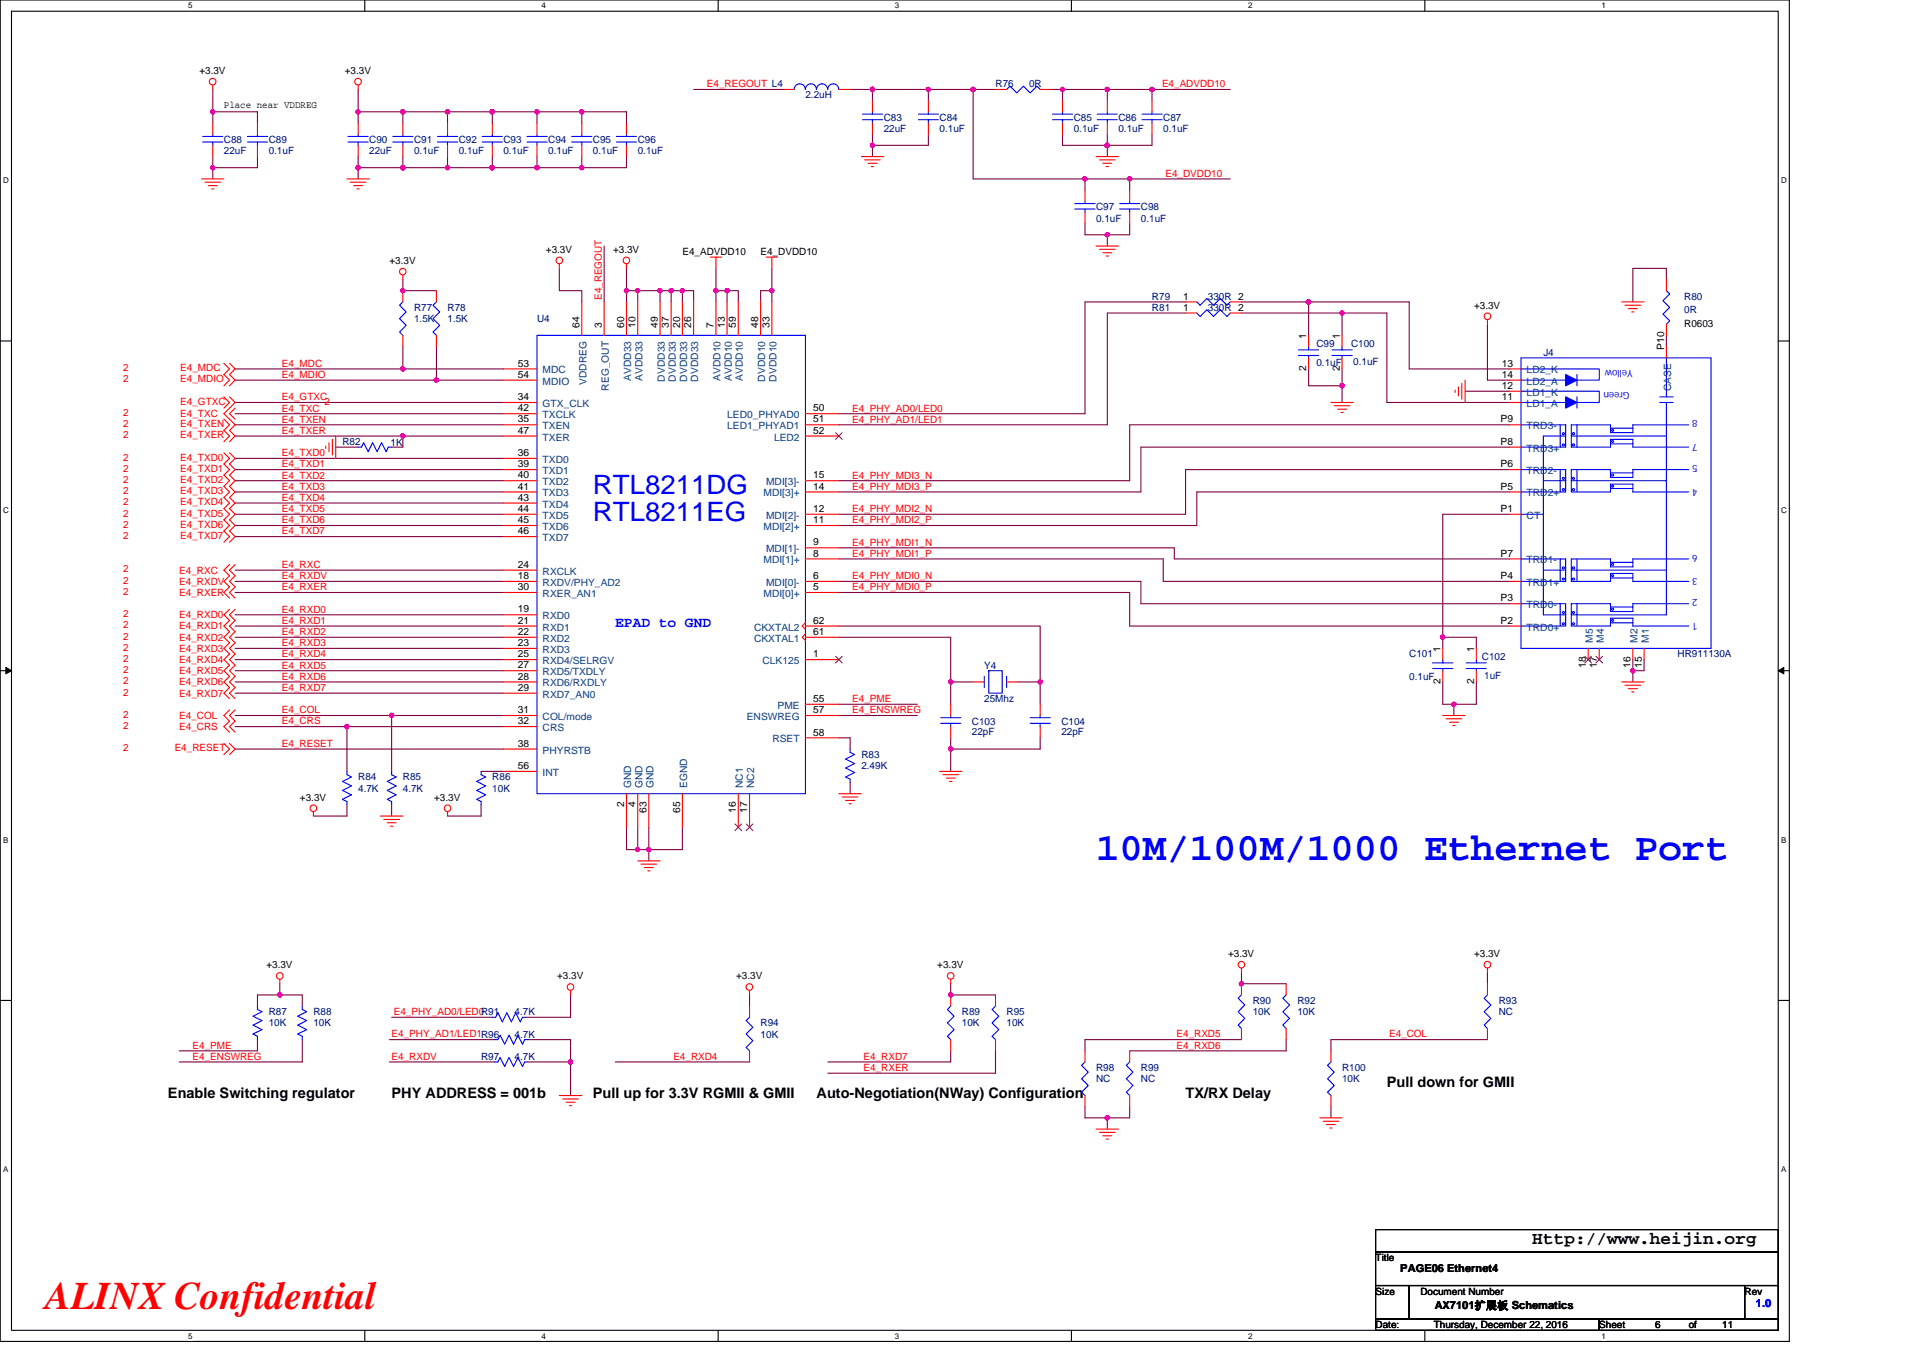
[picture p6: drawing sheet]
<svg xmlns="http://www.w3.org/2000/svg" width="297mm" height="210mm" viewBox="0 0 297 210" stroke-linecap="round" stroke-linejoin="round" font-family="sans-serif">
<path d="M0 0h276.4v207.3h-276.4zM1.8 1.7h272.9v203.8h-272.9z" fill="none" stroke="#000" stroke-width=".17"/>
<g fill="#fff">
<path d="M29.1 .2h.6v1.4h-.6z"/>
<path d="M29.1 205.7h.6v1.4h-.6z"/>
</g>
<path d="M56.3 0v1.7M56.3 205.5v1.8" fill="none" stroke="#000" stroke-width=".17"/>
<g fill="#fff">
<path d="M83.6 .2h.7v1.4h-.7z"/>
<path d="M83.6 205.7h.7v1.4h-.7z"/>
</g>
<path d="M110.9 0v1.7M110.9 205.5v1.8" fill="none" stroke="#000" stroke-width=".17"/>
<g fill="#fff">
<path d="M138.2 .2h.7v1.4h-.7z"/>
<path d="M138.2 205.7h.7v1.4h-.7z"/>
</g>
<path d="M165.5 0v1.7M165.5 205.5v1.8" fill="none" stroke="#000" stroke-width=".17"/>
<g fill="#fff">
<path d="M192.8 .2h.6v1.4h-.6z"/>
<path d="M192.8 205.7h.6v1.4h-.6z"/>
</g>
<path d="M220.1 0v1.7M220.1 205.5v1.8" fill="none" stroke="#000" stroke-width=".17"/>
<g fill="#fff">
<path d="M247.4 .2h.6v1.4h-.6z"/>
<path d="M247.4 205.7h.6v1.4h-.6z"/>
<path d="M.5 27.2h.8v1.4h-.8z"/>
<path d="M275.1 27.2h.9v1.4h-.9z"/>
<path d="M.5 78.1h.8v1.4h-.8z"/>
<path d="M275.1 78.1h.9v1.4h-.9z"/>
</g>
<path d="M0 52.7h1.8M274.7 52.7h1.7" fill="none" stroke="#000" stroke-width=".17"/>
<g fill="#fff">
<path d="M.5 129.1h.8v1.4h-.8z"/>
<path d="M275.1 129.1h.8v1.4h-.8z"/>
</g>
<path d="M0 103.6h1.8M274.7 103.6h1.7" fill="none" stroke="#000" stroke-width=".17"/>
<path d="M.9 103.1l.9 .5-.9 .5zM274.7 103.6l.8-.5v1z" fill="#000" stroke="#000" stroke-width=".15"/>
<g fill="#fff">
<path d="M.5 180h.8v1.4h-.8z"/>
<path d="M275.1 180h.8v1.4h-.8z"/>
</g>
<path d="M0 154.6h1.8M274.7 154.6h1.7M212.5 190h62.2v3.5h-62.2zM212.5 193.5h62.2v5.1h-62.2zM212.5 198.6h5.2v5.2h-5.2zM217.7 198.6h51.8v5.2h-51.8zM269.5 198.6h5.2v5.2h-5.2zM212.5 203.8h34.5v1.7h-34.5zM247 203.8h27.7v1.7h-27.7z" fill="none" stroke="#000" stroke-width=".17"/>
<g fill="none" stroke="#800040" stroke-width=".17">
<path d="M32.9 17.3h6.9v1.7M32.9 13.8v3.5M32.9 17.3v1.7M55.3 13.8v3.5M55.3 17.3v1.7M55.3 17.3h6.9M62.2 17.3v1.7M62.2 17.3h6.9M69.1 17.3h6.9M69.1 17.3v1.7M76 17.3h6.9M76 17.3v1.7"/>
<path d="M82.9 17.3h7M82.9 17.3v1.7M89.9 17.3v1.7M89.9 17.3h6.9v1.7M107.1 13.8h13.8M131.3 13.8h3.5M134.8 13.8h8.6M134.8 13.8v1.8M143.4 13.8v1.8M143.4 13.8h6.9M150.3 13.8h3.5M150.3 13.8v13.8h17.3"/>
<path d="M162.4 13.8h1.7M164.1 13.8h6.9M164.1 13.8v1.8M171 13.8h6.9M171 13.8v1.8M177.9 13.8h12.1M177.9 13.8v1.8M32.9 24.2v1.7M32.9 25.9v1.7M39.8 24.2v1.7h-6.9M55.3 25.9h6.9M55.3 24.2v1.7"/>
<path d="M55.3 25.9v1.7M62.2 25.9h6.9M62.2 24.2v1.7M69.1 25.9h6.9M69.1 24.2v1.7M76 25.9h6.9M76 24.2v1.7M82.9 24.2v1.7M82.9 25.9h7M89.9 24.2v1.7M93.3 38v8.7M96.8 24.2v1.7h-6.9"/>
<path d="M134.8 20.7v1.8M134.8 22.5v1.7M143.4 20.7v1.8h-8.6M164.1 20.7v1.8h6.9M167.6 27.6v1.8M167.6 34.5v1.8h3.4M167.6 27.6h6.9M171 36.3v1.7M171 20.7v1.8M171 22.5v1.7M174.5 27.6h15.5M174.5 27.6v1.8"/>
<path d="M174.5 34.5v1.8h-3.5M177.9 20.7v1.8h-6.9M36.3 57h25.9M36.3 58.7h31.1M62.2 53.6v3.4M62.2 43.2v1.7h5.2M62.2 57h15.6M67.4 53.6v5.1M67.4 58.7h10.4M86.4 41.5v3.4h3.5v1.8M96.8 41.5v3.4h1.7M96.8 44.9v1.8"/>
<path d="M98.5 44.9h3.5v1.8M98.5 44.9v1.8M102 44.9h1.7v1.8M103.7 44.9h3.4v1.8M105.4 44.9v1.8M110.6 44.9v1.8M110.6 41.5v3.4M110.6 44.9h1.7v1.8M112.3 44.9h1.7v1.8M119.2 44.9v1.8M119.2 44.9h-1.7v1.8M119.2 41.5v3.4"/>
<path d="M183.1 48.4h-12.1v17.2h-41.4M183.1 46.7h-15.5v17.2h-38M191.8 48.4h15.5M191.8 46.7h10.3M202.1 57v2.6h5.2M202.1 46.7h15.6v10.3h15.5M202.1 46.7v5.1M207.3 48.4h6.9v13.8h19M207.3 59.6v2.6M207.3 48.4v3.4M207.3 57v2.6M229.8 50.1v8.6h3.4"/>
<path d="M257.4 43.2v-1.7h-5.2v5.2M257.4 51.8v1.8M36.3 63.9h41.5M36.3 67.4h25.9v1.7h-1.7M36.3 62.2h41.5M36.3 65.6h41.5M36.3 70.8h41.5M36.3 72.6h41.5M36.3 76h41.5M36.3 74.3h41.5M36.3 77.7h41.5M36.3 79.5h41.5"/>
<path d="M51.9 69.1h3.4M62.2 67.4h15.6M226.3 60.5h6.9M233.2 79.5h-10.3v19M233.2 65.6h-58.7v8.7h-44.9M233.2 69.1h-57v6.9h-46.6M233.2 72.6h-50.1v6.9h-53.5M233.2 76h-48.3v5.2h-55.3M36.3 88.1h41.5M36.3 89.8h41.5M36.3 91.5h41.5M36.3 98.5h41.5"/>
<path d="M36.3 96.7h41.5M36.3 95h41.5M36.3 82.9h41.5M36.3 81.2h41.5M129.6 84.6h51.8v1.8h51.8M129.6 91.5h44.9v5.2h58.7M129.6 96.7h31.1v8.7M129.6 86.4h50.1v3.4h53.5M129.6 89.8h46.6v3.5h57M129.6 98.5h17.3v6.9M222.9 98.5v1.7M222.9 98.5h5.1v1.7"/>
<path d="M36.3 115.7h41.5M36.3 107.1h41.5M36.3 105.4h41.5M36.3 103.6h41.5M36.3 101.9h41.5M36.3 110.6h24.2v8.6M36.3 112.3h17.3v6.9M36.3 100.2h41.5M53.6 112.3h24.2M60.5 110.6h17.3M74.3 119.2h3.5M129.6 110.6h12.1"/>
<path d="M129.6 114h1.7v1.7M129.6 108.8h12.1M146.9 105.4h3.4M146.9 105.4v3.4M146.9 114v1.7M146.9 115.7v3.5M157.2 105.4h3.5M160.7 105.4v3.4M160.7 114v1.7h-13.8M222.9 105.4v3.4h1.7M224.6 108.8v1.8M228 105.4v3.4h-3.4"/>
<path d="M252.2 101.9v1.7M252.2 103.6v1.8M254 101.9v1.7h-1.8M53.6 124.4v1.7h-5.2M60.5 124.4v1.7M74.3 124.4v1.7h-5.2M96.8 127.8v3.5h1.7M98.5 127.8v3.5M98.5 131.3h1.7M100.2 127.8v3.5M100.2 131.3v1.7M105.4 127.8v3.5h-5.2"/>
<path d="M131.3 120.9v1.7M43.2 153.7h3.5v1.7M43.2 152v1.7M43.2 153.7h-3.4v1.7M60.5 157.2h15.5M88.1 153.7v3.5h-6.9M115.8 153.7v1.7M146.9 152v1.7h6.9M191.8 150.3v1.7h6.9M229.8 150.3v1.7M39.8 160.6v1.8h-12.1M46.7 160.6v3.5h-19"/>
<path d="M60.2 160.6h16.2M60.2 164.1h16.2M81.6 160.6h6.5v3.5M81.6 164.1h6.5M88.1 164.1v5.2M95 164.1h20.8M146.9 162.4v1.7h-19M153.8 162.4v3.4h-25.9M167.6 171v1.7h3.4v1.8M174.5 171v1.7h-3.5M191.8 160.6h-24.2v1.8M198.7 160.6v1.8h-24.2"/>
<path d="M205.6 171v1.7M229.8 160.6h-24.2v1.8"/>
</g>
<g fill="#f0f" stroke="#f0f" stroke-width=".17">
<circle cx="98.5" cy="131.3" r=".33"/>
<circle cx="146.9" cy="153.7" r=".34"/>
<circle cx="191.7" cy="152" r=".34"/>
<circle cx="171" cy="172.7" r=".34"/>
<circle cx="160.7" cy="105.4" r=".33"/>
<circle cx="146.9" cy="105.4" r=".33"/>
<circle cx="146.9" cy="115.7" r=".34"/>
<circle cx="43.2" cy="153.7" r=".34"/>
<circle cx="62.2" cy="57" r=".34"/>
<circle cx="67.4" cy="58.7" r=".34"/>
<circle cx="224.6" cy="108.8" r=".34"/>
<circle cx="202.1" cy="46.6" r=".34"/>
<circle cx="207.3" cy="59.6" r=".34"/>
<circle cx="207.3" cy="48.4" r=".34"/>
<circle cx="252.2" cy="103.6" r=".34"/>
<circle cx="222.8" cy="98.4" r=".34"/>
<circle cx="143.4" cy="13.8" r=".34"/>
<circle cx="134.8" cy="13.8" r=".34"/>
<circle cx="174.5" cy="27.6" r=".33"/>
<circle cx="150.3" cy="13.8" r=".34"/>
<circle cx="134.8" cy="22.5" r=".34"/>
<circle cx="171" cy="36.3" r=".33"/>
<circle cx="167.6" cy="27.6" r=".33"/>
<circle cx="171" cy="13.8" r=".34"/>
<circle cx="177.9" cy="13.8" r=".34"/>
<circle cx="164.1" cy="13.8" r=".34"/>
<circle cx="171" cy="22.5" r=".34"/>
<circle cx="76" cy="17.3" r=".34"/>
<circle cx="76" cy="25.9" r=".34"/>
<circle cx="69.1" cy="25.9" r=".34"/>
<circle cx="32.8" cy="25.9" r=".34"/>
<circle cx="62.2" cy="25.9" r=".34"/>
<circle cx="55.3" cy="25.9" r=".34"/>
<circle cx="62.2" cy="17.3" r=".34"/>
<circle cx="55.3" cy="17.3" r=".34"/>
<circle cx="32.8" cy="17.3" r=".34"/>
<circle cx="89.8" cy="25.9" r=".34"/>
<circle cx="82.9" cy="25.9" r=".34"/>
<circle cx="89.8" cy="17.3" r=".34"/>
<circle cx="96.8" cy="44.9" r=".33"/>
<circle cx="98.5" cy="44.9" r=".33"/>
<circle cx="103.7" cy="44.9" r=".33"/>
<circle cx="101.9" cy="44.9" r=".33"/>
<circle cx="105.4" cy="44.9" r=".33"/>
<circle cx="110.6" cy="44.9" r=".33"/>
<circle cx="112.3" cy="44.9" r=".33"/>
<circle cx="119.2" cy="44.9" r=".33"/>
<circle cx="82.9" cy="17.3" r=".34"/>
<circle cx="100.2" cy="131.3" r=".33"/>
<circle cx="69.1" cy="17.3" r=".34"/>
<circle cx="62.2" cy="67.3" r=".34"/>
<circle cx="88.1" cy="164.1" r=".34"/>
<circle cx="60.5" cy="110.5" r=".34"/>
<circle cx="53.6" cy="112.3" r=".34"/>
<circle cx="62.2" cy="44.9" r=".33"/>
</g>
<g fill="none" stroke="#f00" stroke-width=".17">
<path d="M32.9 13.1v.7M32.9 19v1.7M39.8 19v1.7M55.3 13.1v.7M55.3 19v1.7M62.2 19v1.7M69.1 19v1.7M76 19v1.7M82.9 19v1.7M89.9 19v1.7M96.8 19v1.7M120.9 13.8h1.8"/>
<path d="M129.6 13.8h1.7M134.8 15.6v1.7M134.8 19v1.7M143.4 15.6v1.7M143.4 19v1.7M153.8 13.8h1.7M160.7 13.8h1.7M164.1 15.6v1.7M164.1 19v1.7M171 15.6v1.7M171 19v1.7M177.9 15.6v1.7"/>
<path d="M177.9 19v1.7M31.1 27.6h3.5M31.7 28.2h2.4M32.2 28.7h1.3M32.7 29.2h.3M32.9 22.5v1.7M39.8 22.5v1.7M53.6 27.6h3.4M54.1 28.2h2.4M54.6 28.7h1.4M55.1 29.2h.4M55.3 22.5v1.7"/>
<path d="M62.2 22.5v1.7M69.1 22.5v1.7M76 22.5v1.7M82.9 22.5v1.7M89.9 22.5v1.7M96.8 22.5v1.7M109.7 39.7h1.8M110.6 39.7v1.8M118.4 39.7h1.7M119.2 39.7v1.8M133.1 24.2h3.4M133.6 24.7h2.4"/>
<path d="M134.1 25.2h1.4M134.6 25.7h.3M167.6 29.4v1.7M167.6 32.8v1.7M169.3 24.2h3.5M169.3 38h3.5M169.8 24.7h2.5M169.8 38.5h2.5M170.3 25.2h1.4M170.3 39.1h1.4M170.9 25.7h.3M170.9 39.6h.3"/>
<path d="M174.5 29.4v1.7M174.5 32.8v1.7M34.6 56.1l.9 .9-.9 .9 .9 .8-.9 .9M35.5 56.1l.8 .9-.8 .9 .8 .8-.8 .9M62.2 42.5v.7M62.2 51.8v1.8M62.2 44.9v1.8M67.4 51.8v1.8M67.4 44.9v1.8M77.8 57h5.1M77.8 58.7h5.1M86.4 40.8v.7"/>
<path d="M89.9 46.7v5.1M93.3 46.7v5.1M96.8 40.8v.7M96.8 46.7v5.1M98.5 46.7v5.1M102 46.7v5.1M103.7 46.7v5.1M105.4 46.7v5.1M107.1 46.7v5.1M110.6 46.7v5.1M112.3 46.7v5.1M114 46.7v5.1"/>
<path d="M117.5 46.7v5.1M119.2 46.7v5.1M183.1 46.7h1.8M183.1 48.4h1.8M190 46.7h1.8M190 48.4h1.8M202.1 51.8v1.8M202.1 55.3v1.7M207.3 51.8v1.8M207.3 55.3v1.7M225.3 59.8v1.4M225.8 59.2v2.5"/>
<path d="M226.3 58.7v3.5M229.8 49.4v.7M233.2 58.7h1.7M233.2 57h1.7M250.5 46.7h3.5M251 47.2h2.4M251.5 47.7h1.4M252 48.2h.4M257.4 53.6v1.7M257.4 43.2v1.7M257.4 50.1v1.7M34.6 64.8l.9 .8-.9 .9 .9 .9-.9 .8"/>
<path d="M34.6 70l.9 .8-.9 .9 .9 .9-.9 .8 .9 .9-.9 .8 .9 .9-.9 .9 .9 .8-.9 .9 .9 .9-.9 .8 .9 .9-.9 .8 .9 .9-.9 .9M34.6 61.3l.9 .9-.9 .9M35.5 61.3l.8 .9-1.7 1.7 1.7 1.7-.8 .9 .8 .9-.8 .8M35.5 70l.8 .8-.8 .9 .8 .9-.8 .8 .8 .9-.8 .8 .8 .9-.8 .9 .8 .8-.8 .9 .8 .9-.8 .8 .8 .9-.8 .8 .8 .9-.8 .9M36.3 63.1l-.8 .8 .8 .9M50.3 68.9v.4M50.8 68.4v1.4M51.3 67.9v2.4M51.9 67.4v3.4M55.3 69.1h.1M60.5 69.1h.1M77.8 62.2h5.1"/>
<path d="M77.8 65.6h5.1M77.8 70.8h5.1M77.8 72.6h5.1M77.8 74.3h5.1M77.8 76h5.1M77.8 63.9h5.1M77.8 77.7h5.1M77.8 79.5h5.1M77.8 67.4h5.1M124.4 79.5h5.2M124.4 76h5.2M124.4 74.3h5.2"/>
<path d="M124.4 63.9h5.2M124.4 65.6h5.2M124.4 67.4h5.2M205.6 62.2h3.4M206.1 62.7h2.4M206.6 63.2h1.4M207.1 63.7h.4M224.8 60.3v.3M233.2 76h1.7M233.2 72.6h1.7M233.2 69.1h1.7M233.2 65.6h1.7"/>
<path d="M233.2 79.5h1.7M233.2 62.2h1.7M233.2 60.5h1.7M35.5 87.2l-.9 .9 .9 .9-.9 .8 .9 .9-.9 .8 .9 .9M35.5 94.1l-.9 .9 .9 .9-.9 .8 .9 .9-.9 .9 .9 .8-.9 .9 .9 .8-.9 .9 .9 .9-.9 .8 .9 .9-.9 .9 .9 .8-.9 .9 .9 .9M36.3 87.2l-.8 .9 .8 .9-.8 .8 .8 .9-.8 .8 .8 .9M36.3 94.1l-.8 .9 .8 .9-.8 .8 .8 .9-.8 .9 .8 .8-.8 .9 .8 .8-.8 .9 .8 .9-.8 .8 .8 .9-.8 .9 .8 .8-.8 .9 .8 .9M77.8 89.8h5.1M77.8 95h5.1M77.8 96.7h5.1M77.8 98.5h5.1M77.8 88.1h5.1"/>
<path d="M77.8 91.5h5.1M77.8 81.2h5.1M77.8 82.9h5.1M124.4 91.5h5.2M124.4 89.8h5.2M124.4 86.4h5.2M124.4 84.6h5.2M124.4 81.2h5.2M124.4 98l-.5 .5 .5 .5M124.4 98.5h5.2M124.4 96.2l-.5 .5 .5 .5M124.4 96.7h5.2"/>
<path d="M233.2 96.7h1.7M233.2 93.3h1.7M233.2 89.8h1.7M233.2 86.4h1.7M34.6 114.9l.9 .8-.9 .9M35.5 114.9l.8 .8-.8 .9M35.5 109.7l-.9 .9 .9 .8-.9 .9 .9 .8M36.3 109.7l-.8 .9 .8 .8-.8 .9 .8 .8M53.6 119.2h.1M60.5 119.2h.1M74.3 119.2h.1M77.8 100.2h5.1"/>
<path d="M77.8 101.9h5.1M77.8 103.6h5.1M77.8 105.4h5.1M77.8 107.1h5.1M77.8 110.6h5.1M77.8 115.7h5.1M77.8 119.2h5.1M77.8 112.3h5.1M124.4 101.9h5.2M124.4 108.8h5.2M124.4 110.6h5.2M124.4 114h5.2"/>
<path d="M131.3 115.7h.1M145.1 119.2h3.5M145.6 119.7h2.5M146.9 108.8v1.8M146.9 112.3v1.7M150.3 105.4h1.7M155.5 105.4h1.7M160.7 108.8v1.8M160.7 112.3v1.7M222.9 100.2v1.7M222.9 103.6v1.8M222.9 110.6h3.4"/>
<path d="M223.4 111.1h2.4M223.9 111.6h1.4M224.4 112.1h.4M228 100.2v1.7M228 103.6v1.8M245.3 100.2v1.7M247 100.2v1.7M250.5 105.4h3.5M251 105.9h2.4M251.5 106.4h1.4M252 106.9h.4M252.2 100.2v1.7"/>
<path d="M254 100.2v1.7M48.4 125.4v.7M53.6 124.4h.1M58.8 126.1h3.4M59.3 126.6h2.4M59.8 127.1h1.4M60.3 127.7h.4M60.5 124.4h.1M69.1 125.4v.7M74.3 124.4h.1M96.8 122.6v5.2M98.5 133h3.5"/>
<path d="M98.5 122.6v5.2M99 133.5h2.4M99.5 134h1.4M100.1 134.6h.3M100.2 122.6v5.2M105.4 122.6v5.2M114 122.6v5.2M115.8 122.6v5.2M129.6 122.6h3.5M130.1 123.1h2.4M130.6 123.7h1.4M131.1 124.2h.4"/>
<path d="M131.3 120.9h.1M146.2 120.2h1.3M146.7 120.7h.3M39.8 155.4h.1M43.2 151.3v.7M46.7 155.4h.1M76 157.2h.1M81.2 157.2h.1M88.1 153v.7M115.8 153v.7M115.8 155.4v1.8M146.9 151.3v.7"/>
<path d="M146.9 153.7v1.7M153.8 153.7v1.7M191.8 149.6v.7M191.8 158.9v1.7M191.8 152v1.7M198.7 158.9v1.7M198.7 152v1.7M229.8 149.6v.7M229.8 158.9v1.7M229.8 152v1.7M39.8 160.6h.1M46.7 160.6h.1"/>
<path d="M76.4 164.1h.1M76.4 160.6h.1M81.6 164.1h.1M81.6 160.6h.1M86.4 169.3h3.5M86.9 169.8h2.4M87.4 170.3h1.4M88 170.8h.3M115.8 162.4v1.7M146.9 160.6v1.8M153.8 160.6v1.8M167.6 169.3v1.7"/>
<path d="M167.6 162.4v1.7M169.3 174.5h3.5M169.8 175h2.5M170.3 175.5h1.4M170.9 176h.3M174.5 169.3v1.7M174.5 162.4v1.7M203.9 172.7h3.4M204.4 173.2h2.4M204.9 173.8h1.4M205.4 174.3h.4M205.6 169.3v1.7"/>
<path d="M205.6 162.4v1.7"/>
<circle cx="32.8" cy="12.6" r=".51"/>
<circle cx="55.3" cy="12.6" r=".51"/>
<circle cx="62.2" cy="42" r=".51"/>
<circle cx="86.4" cy="40.2" r=".51"/>
<circle cx="96.8" cy="40.2" r=".51"/>
<circle cx="229.8" cy="48.9" r=".51"/>
<circle cx="48.4" cy="124.9" r=".51"/>
<circle cx="69.1" cy="124.9" r=".51"/>
<circle cx="43.2" cy="150.8" r=".51"/>
<circle cx="88.1" cy="152.5" r=".51"/>
<circle cx="115.8" cy="152.5" r=".51"/>
<circle cx="146.8" cy="150.8" r=".51"/>
<circle cx="191.7" cy="149.1" r=".51"/>
<circle cx="229.8" cy="149.1" r=".51"/>
</g>
<g fill="none" stroke="#00f" stroke-width=".17">
<path d="M122.7 13.8a.86 .86 0 0 1 .8-.8 .86 .86 0 0 1 .9 .8M124.4 13.8a.85 .85 0 0 1 .9-.8 .85 .85 0 0 1 .8 .8 .87 .87 0 0 1 .9-.8 .87 .87 0 0 1 .8 .8 .86 .86 0 0 1 .9-.8 .86 .86 0 0 1 .9 .8M133.2 18.5h3.1M133.2 17.6h3.1M134.8 17.3v.3M134.8 18.5v.5M141.9 18.5h3.1M141.9 17.6h3.1M143.4 17.3v.3M143.4 18.5v.5M155.5 13.8l.5-.5 1.1 1.1 1-1.1 1 1.1 1.1-1.1 .5 .5M162.6 18.5h3.1"/>
<path d="M162.6 17.6h3.1M164.1 17.3v.3M164.1 18.5v.5M169.5 18.5h3.1M169.5 17.6h3.1M171 17.3v.3M171 18.5v.5M176.4 18.5h3.1M176.4 17.6h3.1M177.9 17.3v.3M177.9 18.5v.5M31.3 21.9h3.1"/>
<path d="M31.3 21.1h3.1M32.9 20.7v.4M32.9 21.9v.6M38.2 21.9h3.1M38.2 21.1h3.1M39.8 20.7v.4M39.8 21.9v.6M53.8 21.9h3.1M53.8 21.1h3.1M55.3 20.7v.4M55.3 21.9v.6M60.7 21.9h3.1"/>
<path d="M60.7 21.1h3.1M62.2 20.7v.4M62.2 21.9v.6M67.6 21.9h3.1M67.6 21.1h3.1M69.1 20.7v.4M69.1 21.9v.6M74.5 21.9h3.1M74.5 21.1h3.1M76 20.7v.4M76 21.9v.6M81.4 21.9h3.1"/>
<path d="M81.4 21.1h3.1M82.9 20.7v.4M82.9 21.9v.6M88.3 21.9h3.1M88.3 21.1h3.1M89.9 20.7v.4M89.9 21.9v.6M95.2 21.9h3.1M95.2 21.1h3.1M96.8 20.7v.4M96.8 21.9v.6M166 32.3h3.1"/>
<path d="M166 31.5h3.1M167.6 31.1v.4M167.6 32.3v.5M172.9 32.3h3.1M172.9 31.5h3.1M174.5 31.1v.4M174.5 32.3v.5M62.2 46.7l-.5 .5 1 1-1 1 1 1.1-1 1 .5 .5M67.4 46.7l-.5 .5 1 1-1 1 1 1.1-1 1 .5 .5M82.9 51.8h41.5v70.8h-41.5zM184.9 48.4l.5 .5 1-1 1 1 1.1-1 1 1 .5-.5M190 46.7l-.5 .5-1-1.1-1.1 1.1-1-1.1-1 1.1-.5-.5"/>
<path d="M200.6 54.1h3.1M200.6 54.9h3.1M202.1 53.6v.5M202.1 54.9v.4M205.8 54.1h3.1M205.8 54.9h3.1M207.3 53.6v.5M207.3 54.9v.4M234.9 55.3h29.4v44.9h-29.4zM234.9 57h12.1v1.7h-12.1M243.6 57.9v1.7M257.4 55.3v6"/>
<path d="M257.4 44.9l.5 .5-1 1.1 1 1-1 1 1 1.1-.5 .5M55.3 69.1h.5l.4-.7 .7 1.4 .7-1.4 .6 1.4 .7-1.4 .7 1.4 .4-.7h.5M234.9 79.5h3.5M234.9 72.6h6.9v3.4h-6.9M234.9 65.6h6.9v3.5h-6.9M234.9 60.5h12.1v1.7h-12.1M238.4 74.3h3.4M241 72.6v3.4M241 65.6v3.5M241.4 75.5h.2v.3h-.2zM241.4 68.6h.2v.2h-.2zM241.4 73.8h.2v.2h-.2z"/>
<path d="M241.4 66.9h.2v.2h-.2zM241.8 67.4h-3.4v27.6h3.4M242.7 74.3h14.7M242.7 67.4h14.7M242.9 73.8h.3v.2h-.3zM242.9 68.6h.3v.2h-.3zM243.6 72.6v3.4M243.6 65.6v3.5M243.6 61.3v1.8M248.8 75.5h3.4M248.8 68.6h3.4M248.8 73.1h3.4"/>
<path d="M248.8 66.2h3.4M249 73.3h.2v.2h-.2zM249 75h.2v.2h-.2zM249 66.4h.2v.2h-.2zM249 68.1h.2v.2h-.2zM256.4 62.2h2M256.4 61.3h2M257.4 62.2v32.8h-14.7M260.9 72.6h-8.7v1.2h-3.4v-1.2h-6.1v3.4h6.1v-1.2h3.4v1.2h8.7M260.9 65.6h-8.7v1.2h-3.4v-1.2h-6.1v3.5h6.1v-1.2h3.4v1.2h8.7M234.9 93.3h6.9v3.4h-6.9M234.9 86.4h6.9v3.4h-6.9"/>
<path d="M238.4 88.1h3.4M241 93.3v3.4M241 86.4v3.4M241.4 89.3h.2v.3h-.2zM241.4 87.6h.2v.3h-.2zM241.4 96.3h.2v.2h-.2zM241.4 94.5h.2v.3h-.2zM242.7 88.1h14.7M242.9 89.3h.3v.3h-.3zM242.9 96.3h.3v.2h-.3zM242.9 94.5h.3v.3h-.3zM242.9 87.6h.3v.3h-.3z"/>
<path d="M243.6 93.3v3.4M243.6 86.4v3.4M248.8 96.2h3.4M248.8 93.8h3.4M248.8 89.3h3.4M248.8 86.9h3.4M249 87.1h.2v.2h-.2zM249 88.8h.2v.3h-.2zM249 95.7h.2v.3h-.2zM249 94h.2v.2h-.2zM260.9 93.3h-8.7v1.2h-3.4v-1.2h-6.1v3.4h6.1v-1.2h3.4v1.2h8.7M260.9 86.4h-8.7v1.2h-3.4v-1.2h-6.1v3.4h6.1v-1.2h3.4v1.2h8.7"/>
<path d="M53.6 119.2v.5l.7 .4-1.4 .6 1.4 .7-1.4 .7 1.4 .7-1.4 .7 .7 .3v.6M60.5 119.2v.5l.7 .4-1.4 .6 1.4 .7-1.4 .7 1.4 .7-1.4 .7 .7 .3v.6M74.3 119.2v.5l.7 .4-1.4 .6 1.4 .7-1.4 .7 1.4 .7-1.4 .7 .7 .3v.6M131.3 115.7v.5l.7 .4-1.4 .7 1.4 .7-1.4 .7 1.4 .7-1.4 .7 .7 .3v.5M145.3 111.8h3.1M145.3 110.9h3.1M146.9 110.6v.3M146.9 111.8v.5M152 104.5v1.7M152.7 103.6h2.1v3.5h-2.1zM155.5 104.5v1.7M159.1 111.8h3.1"/>
<path d="M159.1 110.9h3.1M160.7 110.6v.3M160.7 111.8v.5M221.3 102.4h3.1M221.3 103.3h3.1M222.9 101.9v.5M222.9 103.3v.3M226.5 102.4h3.1M226.5 103.3h3.1M228 101.9v.5M228 103.3v.3M39.8 155.4v.6l.7 .3-1.4 .7 1.4 .7-1.4 .7 1.4 .7-1.4 .7 .7 .3v.5"/>
<path d="M46.7 155.4v.6l.7 .3-1.4 .7 1.4 .7-1.4 .7 1.4 .7-1.4 .7 .7 .3v.5M76 157.2h.6l.3-.7 .7 1.4 .7-1.4 .7 1.4 .7-1.4 .7 1.4 .3-.7h.5M115.8 157.2l-.6 .5 1.1 1-1.1 1.1 1.1 1-1.1 1 .6 .6M146.9 155.4l-.6 .6 1.1 1-1.1 1.1 1.1 1-1.1 1 .6 .5M153.8 155.4l-.6 .6 1.1 1-1.1 1.1 1.1 1-1.1 1 .6 .5M191.8 153.7l-.5 .5 1 1.1-1 1 1 1.1-1 1 .5 .5M198.7 153.7l-.5 .5 1 1.1-1 1 1 1.1-1 1 .5 .5M229.8 153.7l-.5 .5 1 1.1-1 1 1 1.1-1 1 .5 .5M76.4 164.1h.5l.4-.7 .7 1.4 .6-1.4 .7 1.4 .7-1.4 .7 1.4 .3-.7h.6M76.4 160.6h.5l.4-.6 .7 1.3 .6-1.3 .7 1.3 .7-1.3 .7 1.3 .3-.7h.6M167.6 164.1l-.5 .5 1 1.1-1 1 1 1-1 1.1 .5 .5M174.5 164.1l-.5 .5 1 1.1-1 1 1 1-1 1.1 .5 .5"/>
<path d="M205.6 164.1l-.5 .5 1 1.1-1 1 1 1-1 1.1 .5 .5"/>
<circle cx="243.1" cy="75.7" r=".17"/>
<circle cx="243.1" cy="67" r=".17"/>
</g>
<g fill="#00f" stroke="#00f" stroke-width=".17">
<path d="M241.8 61.3l1.8 .9-1.8 .9z" fill-rule="evenodd"/>
<path d="M241.8 57.9l1.8 .8-1.8 .9z" fill-rule="evenodd"/>
</g>
<path d="M129.1 66.9l1 1M130.1 66.9l-1.1 1M129.1 101.4l1 1M130.1 101.4l-1.1 1M244.8 101.4l1 1M245.8 101.4l-1 1M246.5 101.4l1.1 1M247.5 101.4l-1 1M113.5 127.3l1.1 1.1M114.6 127.3l-1.1 1.1M115.3 127.3l1 1.1M116.3 127.3l-1.1 1.1" fill="none" stroke="#804000" stroke-width=".15"/>
<text font-size="6" fill="#00f" x="169.3" y="132.8">10M/100M/1000 Ethernet Port</text>
<text font-size="6" fill="#f00" x="7" y="202.3">ALINX Confidential</text>
<g font-size="4.1" fill="#00f">
<text x="91.6" y="76.3">RTL8211DG</text>
<text x="91.6" y="80.5">RTL8211EG</text>
</g>
<text font-size="2.8" x="236.7" y="192.3">Http://www.heijin.org</text>
<text font-size="2.2" fill="#00f" x="95" y="96.9">EPAD to GND</text>
<g font-size="2.2">
<text x="214.2" y="167.9">Pull down for GMII</text>
<text x="25.9" y="169.7">Enable Switching regulator</text>
<text x="60.5" y="169.7">PHY ADDRESS = 001b</text>
<text x="91.6" y="169.7">Pull up for 3.3V RGMII &amp; GMII</text>
<text x="126.1" y="169.7">Auto-Negotiation(NWay) Configuration</text>
<text x="183.1" y="169.7">TX/RX Delay</text>
</g>
<g font-size="1.7">
<text x="216.3" y="196.6">PAGE06 Ethernet4</text>
<text x="221.7" y="202.3">AX7101扩展板 Schematics</text>
</g>
<text font-size="1.7" fill="#00f" x="271.2" y="202">1.0</text>
<g font-size="1.5">
<text x="30.8" y="11.4">+3.3V</text>
<text x="53.3" y="11.4">+3.3V</text>
<text x="34.6" y="16.6">Place near VDDREG</text>
<text x="60.2" y="40.8">+3.3V</text>
<text x="84.3" y="39.1">+3.3V</text>
<text x="94.7" y="39.1">+3.3V</text>
<text x="105.4" y="39.4">E4_ADVDD10</text>
<text x="117.5" y="39.4">E4_DVDD10</text>
<text x="182.8" y="46.3">1</text>
<text x="227.7" y="47.7">+3.3V</text>
<text x="89.5" y="50.6" transform="rotate(-90 89.5 50.6)">64</text>
<text x="93" y="50.6" transform="rotate(-90 93 50.6)">3</text>
<text x="96.4" y="50.6" transform="rotate(-90 96.4 50.6)">60</text>
<text x="98.1" y="50.6" transform="rotate(-90 98.1 50.6)">10</text>
<text x="101.6" y="50.6" transform="rotate(-90 101.6 50.6)">49</text>
<text x="103.3" y="50.6" transform="rotate(-90 103.3 50.6)">37</text>
<text x="105" y="50.6" transform="rotate(-90 105 50.6)">20</text>
<text x="106.8" y="50.6" transform="rotate(-90 106.8 50.6)">26</text>
<text x="110.2" y="50.6" transform="rotate(-90 110.2 50.6)">7</text>
<text x="111.9" y="50.6" transform="rotate(-90 111.9 50.6)">13</text>
<text x="113.7" y="50.6" transform="rotate(-90 113.7 50.6)">59</text>
<text x="117.1" y="50.6" transform="rotate(-90 117.1 50.6)">48</text>
<text x="118.9" y="50.6" transform="rotate(-90 118.9 50.6)">33</text>
<text x="182.8" y="48">1</text>
<text x="201.8" y="52.3" transform="rotate(-90 201.8 52.3)">1</text>
<text x="206.9" y="52.3" transform="rotate(-90 206.9 52.3)">1</text>
<text x="260.2" y="50.5">R0603</text>
<text x="80" y="56.6">53</text>
<text x="80" y="58.4">54</text>
<text x="201.8" y="57.4" transform="rotate(-90 201.8 57.4)">2</text>
<text x="206.9" y="57.4" transform="rotate(-90 206.9 57.4)">2</text>
<text x="232" y="58.4">14</text>
<text x="232" y="56.6">13</text>
<text x="257" y="54.1" transform="rotate(-90 257 54.1)">P10</text>
<text x="80" y="61.8">34</text>
<text x="80" y="65.3">35</text>
<text x="80" y="63.6">42</text>
<text x="125.6" y="63.6">50</text>
<text x="125.6" y="65.3">51</text>
<text x="231.8" y="65.3">P9</text>
<text x="232" y="61.8">11</text>
<text x="232" y="60.1">12</text>
<text x="80" y="70.5">36</text>
<text x="80" y="67">47</text>
<text x="125.6" y="67">52</text>
<text x="231.8" y="68.7">P8</text>
<text x="80" y="72.2">39</text>
<text x="80" y="73.9">40</text>
<text x="80" y="75.6">41</text>
<text x="80" y="77.4">43</text>
<text x="125.6" y="73.9">15</text>
<text x="125.6" y="75.6">14</text>
<text x="231.8" y="75.6">P5</text>
<text x="231.8" y="72.2">P6</text>
<text x="80" y="79.1">44</text>
<text x="80" y="80.8">45</text>
<text x="80" y="82.6">46</text>
<text x="125.6" y="79.1">12</text>
<text x="125.6" y="80.8">11</text>
<text x="231.8" y="79.1">P1</text>
<text x="80" y="89.5">18</text>
<text x="80" y="87.7">24</text>
<text x="125.6" y="89.5">6</text>
<text x="125.6" y="84.3">9</text>
<text x="125.6" y="86">8</text>
<text x="231.8" y="89.5">P4</text>
<text x="231.8" y="86">P7</text>
<text x="80" y="94.6">19</text>
<text x="80" y="91.2">30</text>
<text x="125.6" y="91.2">5</text>
<text x="231.8" y="92.9">P3</text>
<text x="80" y="96.4">21</text>
<text x="80" y="98.1">22</text>
<text x="80" y="99.8">23</text>
<text x="80" y="101.6">25</text>
<text x="125.6" y="98.1">61</text>
<text x="125.6" y="96.4">62</text>
<text x="125.6" y="101.6">1</text>
<text x="222.5" y="100.7" transform="rotate(-90 222.5 100.7)">1</text>
<text x="227.7" y="100.7" transform="rotate(-90 227.7 100.7)">1</text>
<text x="231.8" y="96.4">P2</text>
<text x="80" y="103.3">27</text>
<text x="80" y="105">28</text>
<text x="80" y="106.7">29</text>
<text x="222.5" y="105.7" transform="rotate(-90 222.5 105.7)">2</text>
<text x="227.7" y="105.7" transform="rotate(-90 227.7 105.7)">2</text>
<text x="245" y="103.2" transform="rotate(-90 245 103.2)">18</text>
<text x="246.7" y="103.2" transform="rotate(-90 246.7 103.2)">17</text>
<text x="251.9" y="103.2" transform="rotate(-90 251.9 103.2)">16</text>
<text x="253.6" y="103.2" transform="rotate(-90 253.6 103.2)">15</text>
<text x="80" y="110.2">31</text>
<text x="80" y="111.9">32</text>
<text x="125.6" y="113.6">58</text>
<text x="125.6" y="108.5">55</text>
<text x="125.6" y="110.2">57</text>
<text x="80" y="115.4">38</text>
<text x="80" y="118.8">56</text>
<text x="46.3" y="123.7">+3.3V</text>
<text x="67.1" y="123.7">+3.3V</text>
<text x="96.4" y="124.7" transform="rotate(-90 96.4 124.7)">2</text>
<text x="98.1" y="124.7" transform="rotate(-90 98.1 124.7)">4</text>
<text x="99.9" y="125.6" transform="rotate(-90 99.9 125.6)">63</text>
<text x="105" y="125.6" transform="rotate(-90 105 125.6)">65</text>
<text x="113.7" y="125.6" transform="rotate(-90 113.7 125.6)">16</text>
<text x="115.4" y="125.6" transform="rotate(-90 115.4 125.6)">17</text>
<text x="41.1" y="149.6">+3.3V</text>
<text x="144.8" y="149.6">+3.3V</text>
<text x="189.7" y="147.9">+3.3V</text>
<text x="227.7" y="147.9">+3.3V</text>
<text x="86.1" y="151.3">+3.3V</text>
<text x="113.7" y="151.3">+3.3V</text>
<text x="212.5" y="194.9">Title</text>
<text x="212.5" y="200">Size</text>
<text x="219.4" y="200">Document Number</text>
<text x="269.5" y="200">Rev</text>
<text x="212.5" y="205.2">Date:</text>
<text x="221.5" y="205.2">Thursday, December 22, 2016</text>
<text x="247" y="205.2">Sheet</text>
<text x="255.7" y="205.2">6</text>
<text x="260.9" y="205.2">of</text>
<text x="266" y="205.2">11</text>
</g>
<g font-size="1.5" fill="#f00">
<text x="109.2" y="13.5">E4_REGOUT L4</text>
<text x="179.5" y="13.5">E4_ADVDD10</text>
<text x="180" y="27.3">E4_DVDD10</text>
<text x="93" y="46.3" transform="rotate(-90 93 46.3)">E4_REGOUT</text>
<text x="19" y="57.4">2</text>
<text x="19" y="59.1">2</text>
<text x="27.9" y="57.4">E4_MDC</text>
<text x="27.9" y="59.1">E4_MDIO</text>
<text x="43.6" y="58.4">E4_MDIO</text>
<text x="43.6" y="56.7">E4_MDC</text>
<text x="19" y="64.3">2</text>
<text x="19" y="66">2</text>
<text x="27.9" y="64.5">E4_TXC</text>
<text x="27.9" y="66">E4_TXEN</text>
<text x="27.9" y="62.5">E4_GTXC</text>
<text x="43.6" y="63.6">E4_TXC</text>
<text x="43.6" y="61.8">E4_GTXC</text>
<text x="43.6" y="65.3">E4_TXEN</text>
<text x="50.1" y="62.5">2</text>
<text x="131.7" y="65.3">E4_PHY_AD1/LED1</text>
<text x="131.7" y="63.6">E4_PHY_AD0/LED0</text>
<text x="19" y="67.7">2</text>
<text x="19" y="71.2">2</text>
<text x="27.9" y="67.7">E4_TXER</text>
<text x="27.9" y="71.2">E4_TXD0</text>
<text x="43.6" y="70.5">E4_TXD0</text>
<text x="43.6" y="67">E4_TXER</text>
<text x="19" y="72.9">2</text>
<text x="19" y="74.6">2</text>
<text x="19" y="76.4">2</text>
<text x="27.9" y="72.9">E4_TXD1</text>
<text x="27.9" y="74.6">E4_TXD2</text>
<text x="27.9" y="76.4">E4_TXD3</text>
<text x="43.6" y="72.2">E4_TXD1</text>
<text x="43.6" y="75.7">E4_TXD3</text>
<text x="43.6" y="73.9">E4_TXD2</text>
<text x="43.6" y="77.4">E4_TXD4</text>
<text x="131.7" y="73.9">E4_PHY_MDI3_N</text>
<text x="131.7" y="75.7">E4_PHY_MDI3_P</text>
<text x="19" y="78.1">2</text>
<text x="19" y="79.8">2</text>
<text x="19" y="81.6">2</text>
<text x="19" y="83.3">2</text>
<text x="27.9" y="78.1">E4_TXD4</text>
<text x="27.9" y="79.8">E4_TXD5</text>
<text x="27.9" y="81.6">E4_TXD6</text>
<text x="27.9" y="83.3">E4_TXD7</text>
<text x="43.6" y="79.1">E4_TXD5</text>
<text x="43.6" y="82.6">E4_TXD7</text>
<text x="43.6" y="80.9">E4_TXD6</text>
<text x="131.7" y="79.1">E4_PHY_MDI2_N</text>
<text x="131.7" y="80.9">E4_PHY_MDI2_P</text>
<text x="19" y="88.5">2</text>
<text x="27.7" y="88.6">E4_RXC</text>
<text x="43.6" y="87.8">E4_RXC</text>
<text x="43.6" y="89.5">E4_RXDV</text>
<text x="131.7" y="86">E4_PHY_MDI1_P</text>
<text x="131.7" y="84.3">E4_PHY_MDI1_N</text>
<text x="131.7" y="89.5">E4_PHY_MDI0_N</text>
<text x="19" y="90.2">2</text>
<text x="19" y="91.9">2</text>
<text x="19" y="95.4">2</text>
<text x="27.7" y="90.4">E4_RXDV</text>
<text x="27.7" y="92.1">E4_RXER</text>
<text x="27.7" y="95.5">E4_RXD0</text>
<text x="43.6" y="91.2">E4_RXER</text>
<text x="43.6" y="94.7">E4_RXD0</text>
<text x="131.7" y="91.2">E4_PHY_MDI0_P</text>
<text x="19" y="97.1">2</text>
<text x="19" y="98.8">2</text>
<text x="19" y="100.5">2</text>
<text x="27.7" y="97.3">E4_RXD1</text>
<text x="27.7" y="99">E4_RXD2</text>
<text x="27.7" y="100.7">E4_RXD3</text>
<text x="43.6" y="101.6">E4_RXD4</text>
<text x="43.6" y="99.8">E4_RXD3</text>
<text x="43.6" y="98.1">E4_RXD2</text>
<text x="43.6" y="96.4">E4_RXD1</text>
<text x="19" y="102.3">2</text>
<text x="19" y="104">2</text>
<text x="19" y="105.7">2</text>
<text x="19" y="107.5">2</text>
<text x="27.7" y="102.4">E4_RXD4</text>
<text x="27.7" y="104.2">E4_RXD5</text>
<text x="27.7" y="105.9">E4_RXD6</text>
<text x="27.7" y="107.6">E4_RXD7</text>
<text x="43.6" y="106.8">E4_RXD7</text>
<text x="43.6" y="105">E4_RXD6</text>
<text x="43.6" y="103.3">E4_RXD5</text>
<text x="19" y="112.6">2</text>
<text x="19" y="110.9">2</text>
<text x="27.7" y="112.8">E4_CRS</text>
<text x="27.7" y="111.1">E4_COL</text>
<text x="43.6" y="110.2">E4_COL</text>
<text x="43.6" y="111.9">E4_CRS</text>
<text x="131.7" y="110.2">E4_ENSWREG</text>
<text x="131.7" y="108.5">E4_PME</text>
<text x="19" y="116.1">2</text>
<text x="27" y="116.1">E4_RESET</text>
<text x="43.6" y="115.4">E4_RESET</text>
<text x="60.5" y="160.3">E4_PHY_AD1/LED1R96</text>
<text x="60.8" y="156.8">E4_PHY_AD0/LED0R91</text>
<text x="181.7" y="160.3">E4_RXD5</text>
<text x="214.6" y="160.3">E4_COL</text>
<text x="29.8" y="163.7">E4_ENSWREG</text>
<text x="29.8" y="162">E4_PME</text>
<text x="60.5" y="163.7">E4_RXDV</text>
<text x="104" y="163.7">E4_RXD4</text>
<text x="133.4" y="163.7">E4_RXD7</text>
<text x="133.4" y="165.5">E4_RXER</text>
<text x="181.7" y="162">E4_RXD6</text>
</g>
<g font-size="1.5" fill="#000080">
<text x="124.4" y="15.2">2.2uH</text>
<text x="153.8" y="13.5">R76</text>
<text x="159" y="13.5">0R</text>
<text x="34.6" y="22.1">C88</text>
<text x="34.6" y="23.9">22uF</text>
<text x="41.5" y="22.1">C89</text>
<text x="41.5" y="23.9">0.1uF</text>
<text x="57" y="22.1">C90</text>
<text x="57" y="23.9">22uF</text>
<text x="64" y="22.1">C91</text>
<text x="64" y="23.9">0.1uF</text>
<text x="70.9" y="22.1">C92</text>
<text x="70.9" y="23.9">0.1uF</text>
<text x="77.8" y="22.1">C93</text>
<text x="77.8" y="23.9">0.1uF</text>
<text x="84.7" y="22.1">C94</text>
<text x="84.7" y="23.9">0.1uF</text>
<text x="91.6" y="22.1">C95</text>
<text x="91.6" y="23.9">0.1uF</text>
<text x="98.5" y="22.1">C96</text>
<text x="98.5" y="23.9">0.1uF</text>
<text x="136.5" y="18.7">C83</text>
<text x="136.5" y="20.4">22uF</text>
<text x="145.1" y="18.7">C84</text>
<text x="145.1" y="20.4">0.1uF</text>
<text x="165.9" y="18.7">C85</text>
<text x="165.9" y="20.4">0.1uF</text>
<text x="172.8" y="18.7">C86</text>
<text x="172.8" y="20.4">0.1uF</text>
<text x="179.7" y="18.7">C87</text>
<text x="179.7" y="20.4">0.1uF</text>
<text x="169.3" y="32.5">C97</text>
<text x="169.3" y="34.2">0.1uF</text>
<text x="176.2" y="32.5">C98</text>
<text x="176.2" y="34.2">0.1uF</text>
<text x="177.9" y="46.3">R79</text>
<text x="186.6" y="46.3">330R 2</text>
<text x="260.2" y="46.3">R80</text>
<text x="64" y="48">R77</text>
<text x="64" y="49.8">1.5K</text>
<text x="69.1" y="48">R78</text>
<text x="69.1" y="49.8">1.5K</text>
<text x="82.9" y="49.8">U4</text>
<text x="177.9" y="48">R81</text>
<text x="186.6" y="48">330R 2</text>
<text x="203.3" y="53.6">C99</text>
<text x="208.7" y="53.6">C100</text>
<text x="260.2" y="48.4">0R</text>
<text x="203.3" y="56.5">0.1uF</text>
<text x="209" y="56.3">0.1uF</text>
<text x="238.4" y="54.9">J4</text>
<text x="52.9" y="68.8">R82</text>
<text x="60.3" y="68.9">1K</text>
<text x="217.7" y="101.6">C101</text>
<text x="228.9" y="101.9">C102</text>
<text x="259.1" y="101.6">HR911130A</text>
<text x="152" y="103.3">Y4</text>
<text x="217.7" y="105">0.1uF</text>
<text x="229.3" y="104.9">1uF</text>
<text x="150.1" y="112">C103</text>
<text x="150.1" y="113.5">22pF</text>
<text x="152" y="108.5">25Mhz</text>
<text x="164" y="112">C104</text>
<text x="164" y="113.5">22pF</text>
<text x="133.1" y="117.1">R83</text>
<text x="133.1" y="118.9">2.49K</text>
<text x="55.3" y="120.6">R84</text>
<text x="55.3" y="122.3">4.7K</text>
<text x="62.2" y="120.6">R85</text>
<text x="62.2" y="122.3">4.7K</text>
<text x="76" y="120.6">R86</text>
<text x="76" y="122.3">10K</text>
<text x="193.5" y="155.1">R90</text>
<text x="200.4" y="155.1">R92</text>
<text x="231.5" y="155.1">R93</text>
<text x="41.5" y="156.8">R87</text>
<text x="41.5" y="158.6">10K</text>
<text x="48.4" y="156.8">R88</text>
<text x="48.4" y="158.6">10K</text>
<text x="79.5" y="160.3">4.7K</text>
<text x="79.5" y="156.8">4.7K</text>
<text x="117.5" y="158.6">R94</text>
<text x="117.5" y="160.3">10K</text>
<text x="148.6" y="156.8">R89</text>
<text x="148.6" y="158.6">10K</text>
<text x="155.5" y="156.8">R95</text>
<text x="155.5" y="158.6">10K</text>
<text x="193.5" y="156.8">10K</text>
<text x="200.4" y="156.8">10K</text>
<text x="231.5" y="156.8">NC</text>
<text x="74.3" y="163.8">R97</text>
<text x="79.5" y="163.8">4.7K</text>
<text x="169.3" y="165.5">R98</text>
<text x="169.3" y="167.2">NC</text>
<text x="176.2" y="165.5">R99</text>
<text x="176.2" y="167.2">NC</text>
<text x="207.3" y="165.5">R100</text>
<text x="207.3" y="167.2">10K</text>
</g>
<g font-size="1.5" fill="#004080">
<text x="83.8" y="57.7">MDC</text>
<text x="83.8" y="59.4">MDIO</text>
<text x="90.6" y="59.5" transform="rotate(-90 90.6 59.5)">VDDREG</text>
<text x="97.5" y="58.9" transform="rotate(-90 97.5 58.9)">AVDD33</text>
<text x="99.2" y="58.9" transform="rotate(-90 99.2 58.9)">AVDD33</text>
<text x="102.7" y="58.9" transform="rotate(-90 102.7 58.9)">DVDD33</text>
<text x="104.4" y="58.9" transform="rotate(-90 104.4 58.9)">DVDD33</text>
<text x="106.1" y="58.9" transform="rotate(-90 106.1 58.9)">DVDD33</text>
<text x="107.9" y="58.9" transform="rotate(-90 107.9 58.9)">DVDD33</text>
<text x="111.3" y="58.9" transform="rotate(-90 111.3 58.9)">AVDD10</text>
<text x="113" y="58.9" transform="rotate(-90 113 58.9)">AVDD10</text>
<text x="114.8" y="58.9" transform="rotate(-90 114.8 58.9)">AVDD10</text>
<text x="118.2" y="58.9" transform="rotate(-90 118.2 58.9)">DVDD10</text>
<text x="119.9" y="58.9" transform="rotate(-90 119.9 58.9)">DVDD10</text>
<text x="235.8" y="59.4">LD2_A</text>
<text x="235.8" y="57.7">LD2_K</text>
<text x="83.8" y="62.9">GTX_CLK</text>
<text x="83.8" y="64.6">TXCLK</text>
<text x="94" y="60.3" transform="rotate(-90 94 60.3)">REG_OUT</text>
<text x="112.3" y="64.6">LED0_PHYAD0</text>
<text x="235.8" y="62.9">LD1_A</text>
<text x="235.8" y="61.2">LD1_K</text>
<text x="258.1" y="60.5" transform="rotate(-90 258.1 60.5)">CASE</text>
<text x="83.8" y="66.3">TXEN</text>
<text x="83.8" y="71.5">TXD0</text>
<text x="83.8" y="68.1">TXER</text>
<text x="112.3" y="66.3">LED1_PHYAD1</text>
<text x="119.6" y="68.1">LED2</text>
<text x="235.8" y="69.8">TRD3+</text>
<text x="235.8" y="66.3">TRD3-</text>
<text x="83.8" y="73.3">TXD1</text>
<text x="83.8" y="75">TXD2</text>
<text x="83.8" y="76.7">TXD3</text>
<text x="117.9" y="76.7">MDI[3]+</text>
<text x="118.3" y="75">MDI[3]-</text>
<text x="235.8" y="76.7">TRD2+</text>
<text x="235.8" y="73.3">TRD2-</text>
<text x="83.8" y="78.4">TXD4</text>
<text x="83.8" y="80.2">TXD5</text>
<text x="83.8" y="81.9">TXD6</text>
<text x="83.8" y="83.6">TXD7</text>
<text x="117.9" y="81.9">MDI[2]+</text>
<text x="118.3" y="80.2">MDI[2]-</text>
<text x="235.8" y="80.2">CT</text>
<text x="83.8" y="88.8">RXCLK</text>
<text x="117.9" y="87.1">MDI[1]+</text>
<text x="118.3" y="85.3">MDI[1]-</text>
<text x="235.8" y="87.1">TRD1-</text>
<text x="83.8" y="90.5">RXDV/PHY_AD2</text>
<text x="83.8" y="95.7">RXD0</text>
<text x="83.8" y="92.2">RXER_AN1</text>
<text x="117.9" y="92.2">MDI[0]+</text>
<text x="118.3" y="90.5">MDI[0]-</text>
<text x="235.8" y="94">TRD0-</text>
<text x="235.8" y="90.5">TRD1+</text>
<text x="83.8" y="97.4">RXD1</text>
<text x="83.8" y="99.2">RXD2</text>
<text x="83.8" y="100.9">RXD3</text>
<text x="116.5" y="99.2">CKXTAL1</text>
<text x="116.5" y="97.4">CKXTAL2</text>
<text x="235.8" y="97.4">TRD0+</text>
<text x="246" y="99.3" transform="rotate(-90 246 99.3)">M5</text>
<text x="247.8" y="99.3" transform="rotate(-90 247.8 99.3)">M4</text>
<text x="252.9" y="99.3" transform="rotate(-90 252.9 99.3)">M2</text>
<text x="254.7" y="99.3" transform="rotate(-90 254.7 99.3)">M1</text>
<text x="83.8" y="102.6">RXD4/SELRGV</text>
<text x="83.8" y="104.3">RXD5/TXDLY</text>
<text x="83.8" y="106.1">RXD6/RXDLY</text>
<text x="83.8" y="107.8">RXD7_AN0</text>
<text x="117.8" y="102.6">CLK125</text>
<text x="83.8" y="111.3">COL/mode</text>
<text x="83.8" y="113">CRS</text>
<text x="115.4" y="111.3">ENSWREG</text>
<text x="120.1" y="109.5">PME</text>
<text x="83.8" y="116.4">PHYRSTB</text>
<text x="83.8" y="119.9">INT</text>
<text x="119.3" y="114.7">RSET</text>
<text x="97.5" y="121.8" transform="rotate(-90 97.5 121.8)">GND</text>
<text x="99.2" y="121.8" transform="rotate(-90 99.2 121.8)">GND</text>
<text x="100.9" y="121.8" transform="rotate(-90 100.9 121.8)">GND</text>
<text x="106.1" y="121.8" transform="rotate(-90 106.1 121.8)">EGND</text>
<text x="114.8" y="121.8" transform="rotate(-90 114.8 121.8)">NC1</text>
<text x="116.5" y="121.8" transform="rotate(-90 116.5 121.8)">NC2</text>
</g>
<g font-size="1.5" fill="#00f">
<text x="252.2" y="57.2" transform="rotate(180 252.2 57.2)">Yellow</text>
<text x="251.7" y="60.6" transform="rotate(180 251.7 60.6)">Green</text>
<text x="262.2" y="65" transform="rotate(180 262.2 65)">8</text>
<text x="262.2" y="71.9" transform="rotate(180 262.2 71.9)">5</text>
<text x="262.2" y="68.6" transform="rotate(180 262.2 68.6)">7</text>
<text x="262.2" y="75.5" transform="rotate(180 262.2 75.5)">4</text>
<text x="262.2" y="85.7" transform="rotate(180 262.2 85.7)">6</text>
<text x="262.2" y="89.3" transform="rotate(180 262.2 89.3)">3</text>
<text x="262.2" y="92.6" transform="rotate(180 262.2 92.6)">2</text>
<text x="262.2" y="96.2" transform="rotate(180 262.2 96.2)">1</text>
</g>
<g font-size="1.2">
<text x="29.1" y="1.3">5</text>
<text x="83.6" y="1.3">4</text>
<text x="138.2" y="1.3">3</text>
<text x="192.8" y="1.3">2</text>
<text x="247.4" y="1.3">1</text>
<text x=".5" y="28.3">D</text>
<text x="275.1" y="28.3">D</text>
<text x=".5" y="79.2">C</text>
<text x="275.1" y="79.2">C</text>
<text x=".5" y="130.2">B</text>
<text x="275.1" y="130.2">B</text>
<text x=".5" y="181.1">A</text>
<text x="275.1" y="181.1">A</text>
<text x="29.1" y="206.8">5</text>
<text x="83.6" y="206.8">4</text>
<text x="138.2" y="206.8">3</text>
<text x="192.8" y="206.8">2</text>
<text x="247.4" y="206.8">1</text>
</g>
</svg>
